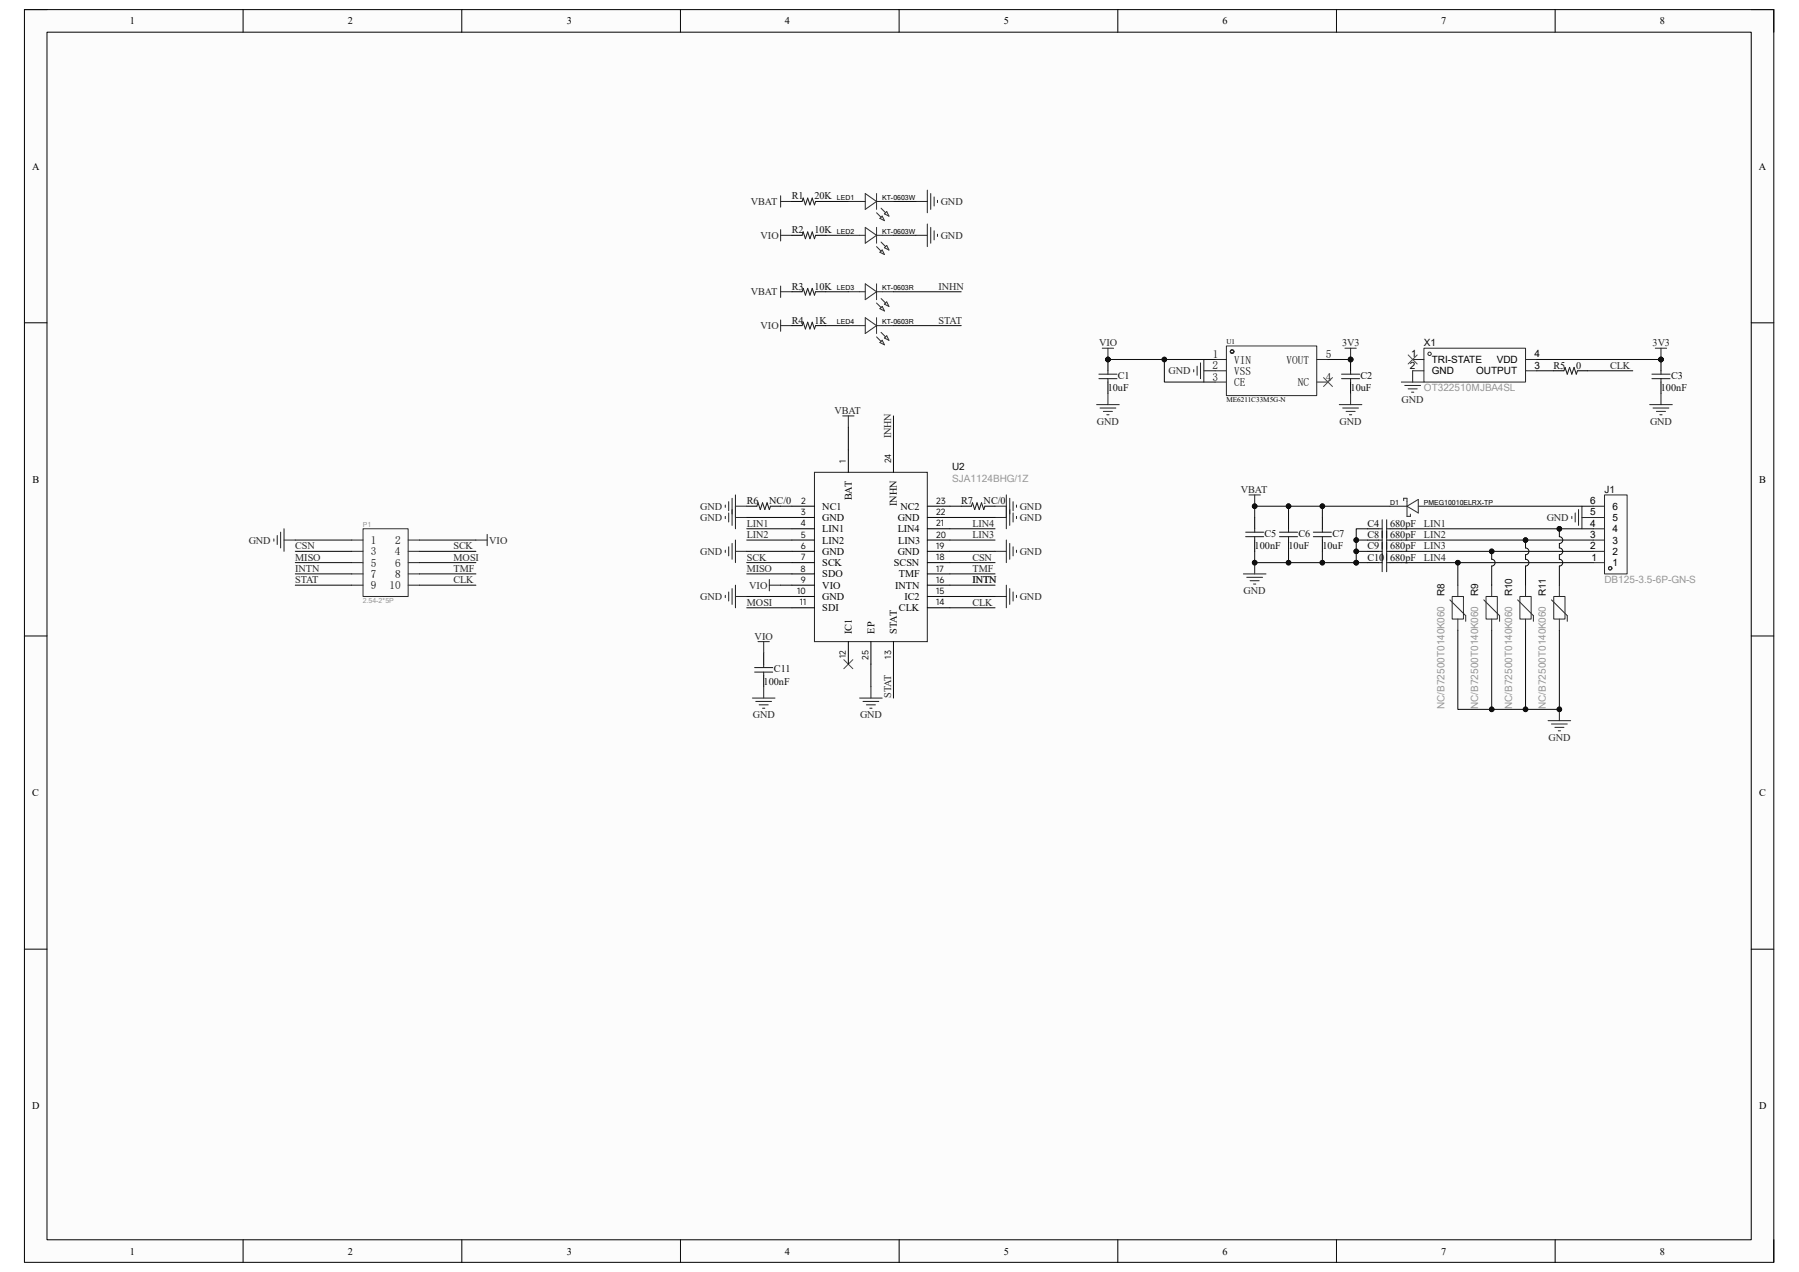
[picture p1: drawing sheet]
<svg xmlns="http://www.w3.org/2000/svg" width="297mm" height="210mm" viewBox="0 0 297 210" stroke-linecap="round" stroke-linejoin="round" font-family="sans-serif">
<path d="M4 1.6h288.8v206.8h-288.8z" fill-rule="evenodd" fill="#fcfcfc"/>
<path d="M4 1.6h288.8v206.8h-288.8z" fill="none" stroke="#000" stroke-width=".17"/>
<path d="M7.8 5.3h281.3v199.4h-281.3z" fill-rule="evenodd" fill="#fcfcfc"/>
<g fill="none" stroke="#000" stroke-width=".17">
<path d="M4 1.6h3.8M7.8 5.3h281.3v199.4h-281.3zM40.1 1.6v3.7M76.2 1.6v3.7M112.3 1.6v3.7M148.4 1.6v3.7M184.5 1.6v3.7M220.6 1.6v3.7M256.7 1.6v3.7M289.1 1.6h3.7v3.7M130.7 33.3h1.7M130.7 38.9h1.7"/>
<path d="M134.6 33.3h1.7M134.6 38.9h1.7M4 53.3h3.8M130.7 48.2h1.7M130.7 53.8h1.7M134.6 48.2h1.7M134.6 53.8h1.7M289.1 53.3h3.7M140.1 74.3v3.7M147.5 74.3v3.7M123.3 83.6h1.7M127.2 83.6h1.7"/>
<path d="M130.7 83.6h3.8M130.7 85.4h3.8M130.7 87.3h3.8M130.7 89.2h3.8M130.7 91h3.8M130.7 92.9h3.8M130.7 94.7h3.8M130.7 96.6h3.8M130.7 98.5h3.8M153.1 83.6h3.7M153.1 85.4h3.7M153.1 87.3h3.7"/>
<path d="M153.1 89.2h3.7M153.1 91h3.7M153.1 92.9h3.7M153.1 94.7h3.7M153.1 96.6h3.7M153.1 98.5h3.7M158.7 83.6h1.7M162.6 83.6h1.7M225.8 87.3h1.8M225.8 89.2h1.8M225.8 91h1.8M225.8 92.9h1.8"/>
<path d="M229.5 87.3h1.9M229.5 89.2h1.9M229.5 91h1.9M229.5 92.9h1.9M4 105h3.8M130.7 100.3h3.8M140.1 105.9v3.8M143.8 105.9v3.8M147.5 105.9v3.8M153.1 100.3h3.7M289.1 105h3.7M4 156.7h3.8"/>
<path d="M289.1 156.7h3.7M40.1 204.7v3.7M76.2 204.7v3.7M112.3 204.7v3.7M148.4 204.7v3.7M184.5 204.7v3.7M220.6 204.7v3.7M256.7 204.7v3.7M292.8 204.7v3.7"/>
</g>
<g fill="none" stroke="#1c1c1c" stroke-width=".17">
<path d="M132.4 33.3l.2-.6 .4 1.1 .3-1.1 .4 1.1 .4-1.1 .4 1.1 .1-.5M132.4 38.9l.2-.6 .4 1.1 .3-1.1 .4 1.1 .4-1.1 .4 1.1 .1-.5M132.4 48.2l.2-.6 .4 1.1 .3-1.1 .4 1.1 .4-1.1 .4 1.1 .1-.5M132.4 53.8l.2-.6 .4 1.1 .3-1.1 .4 1.1 .4-1.1 .4 1.1 .1-.5M125 83.6l.1-.6 .4 1.1 .4-1.1 .4 1.1 .3-1.1 .4 1.1 .2-.5M160.4 83.6l.1-.6 .4 1.1 .4-1.1 .4 1.1 .3-1.1 .4 1.1 .2-.5M227.6 87.3h.6M227.6 89.2h.6M227.6 91h.6M227.6 92.9h.6M228.2 85.8v8.6M228.9 85.8v8.6"/>
<path d="M228.9 87.3h.6M228.9 89.2h.6M228.9 91h.6M228.9 92.9h.6"/>
</g>
<g fill="none" stroke="#262626" stroke-width=".17">
<path d="M128.9 32.3v1.9M128.9 37.9v1.9M128.9 33.3h1.8M128.9 38.9h1.8M151.2 33.3h1.9M151.2 38.9h1.9M153.1 31.4v3.7M153.1 37v3.7M153.7 32v2.6M153.7 37.5v2.7M154.2 32.5v1.5M154.2 38.1v1.5"/>
<path d="M154.8 33.1v.3M154.8 38.7v.3M128.9 47.2v1.9M128.9 52.8v1.9M128.9 48.2h1.8M128.9 53.8h1.8M134.5 78h18.6v27.9h-18.6zM139.1 68.7h1.9M140.1 68.7v1.8M45.2 89v.3M45.8 88.4v1.5M46.3 87.9v2.6"/>
<path d="M46.9 87.3v3.7M46.9 89.2h1.9M78.6 89.2h1.8M80.4 88.2v1.9M119.7 83.4v.4M119.7 85.2v.4M119.7 90.8v.4M119.7 98.3v.4M120.3 82.8v1.5M120.3 84.7v1.5M120.3 90.3v1.5M120.3 97.7v1.5"/>
<path d="M120.9 82.3v4.4M120.9 89.7v2.6M120.9 97.2v2.6M121.4 81.7v5.6M121.4 89.2v3.7M121.4 96.6v3.7M121.4 83.6h1.9M121.4 85.4h1.9M121.4 91h1.9M121.4 98.5h1.9M127 95.7v1.8M127 96.6h1.9"/>
<path d="M164.3 83.6h1.8M164.3 85.4h1.8M164.3 91h1.8M164.3 98.5h1.8M166.1 81.7v5.6M166.1 89.2v3.7M166.1 96.6v3.7M166.7 82.3v4.4M166.7 89.7v2.6M166.7 97.2v2.6M167.3 82.8v1.5M167.3 84.7v1.5"/>
<path d="M167.3 90.3v1.5M167.3 97.7v1.5M167.8 83.4v.4M167.8 85.2v.4M167.8 90.8v.4M167.8 98.3v.4M205.3 94.8h3.7M205.8 95.3h2.6M206.4 95.9h1.5M206.9 96.4h.4M207.1 92.9v1.9M259.5 85.2v.4"/>
<path d="M260.1 84.7v1.5M260.6 84.1v2.6M261.2 85.4h1.8M261.2 83.6v3.7M141.9 115.2h3.7M142.5 115.8h2.6M143 116.4h1.5M143.6 116.9h.4M143.8 113.4v1.8"/>
</g>
<path d="M139.3 108.9l1.5 1.5M140.8 108.9l-1.5 1.5" fill="none" stroke="#4c4c4c" stroke-width=".17"/>
<g fill="none" stroke="#303030" stroke-width=".17">
<path d="M141.9 33.3h.9M141.9 38.9h.9M142.8 32l1.9 1.3-1.9 1.3zM142.8 37.5l1.9 1.4-1.9 1.3zM144.7 32v2.6M144.7 37.5v2.7M144.7 35.1l.8 .8M144.7 33.3h.9M144.7 38.9h.9M145.3 36.1l.3-.4 .4 .7zM145.5 34.4l.7 .7M145.5 40l.7 .7"/>
<path d="M146.4 34.9l.4 .8-.8-.4zM141.9 48.2h.9M141.9 53.8h.9M142.8 46.9l1.9 1.3-1.9 1.3zM142.8 52.5l1.9 1.3-1.9 1.3zM144.7 50l.8 .8M144.7 48.2h.9M144.7 46.9v2.6M144.7 52.5v2.6M144.7 55.6l.8 .8M144.7 53.8h.9M144.7 40.7l.8 .8"/>
<path d="M145.3 51l.3-.4 .4 .7zM145.3 56.6l.3-.4 .4 .7zM145.3 41.6l.3-.3 .4 .7zM145.5 49.3l.7 .7M145.5 54.9l.7 .7M146 50.2l.4-.4 .4 .8zM146 55.8l.4-.4 .4 .8zM146 40.9l.4-.4 .4 .8zM59.9 87.3h7.5v11.2h-7.5zM231.7 82.6v-.3h.6v2.9h.5v-.3M232.3 83.6l1.8-1.1v2.2zM264.9 81.7h3.7v13.1h-3.7z"/>
<circle cx="265.8" cy="93.8" r=".28"/>
</g>
<g fill="none" stroke="#292929" stroke-width=".17">
<path d="M140.1 33.3h1.8M140.1 38.9h1.8M145.6 33.3h1.9M145.6 38.9h1.9M140.1 48.2h1.8M140.1 53.8h1.8M145.6 48.2h1.9M145.6 53.8h1.9M58.1 89.2h1.8M58.1 91h1.8M58.1 92.9h1.8M58.1 94.7h1.8"/>
<path d="M58.1 96.6h1.8M67.4 89.2h1.8M67.4 91h1.8M67.4 92.9h1.8M67.4 94.7h1.8M67.4 96.6h1.8M229.5 83.6h2.8M234.1 83.6h2.9M263 89.2h1.9M263 91h1.9M263 83.6h1.9M263 92.9h1.9"/>
<path d="M263 87.3h1.9M263 85.4h1.9"/>
</g>
<circle cx="207.1" cy="92.9" r=".37" fill="#0e0e0e"/>
<circle cx="207.1" cy="92.9" r=".37" fill="none" stroke="#0e0e0e" stroke-width=".17"/>
<path d="M218.3 85.4v1.9M218.3 89.2v1.8" fill="none" stroke="#000" stroke-width=".17"/>
<path d="M216.8 88.6h3M216.8 87.9h3M218.3 87.3v.6M218.3 88.6v.6" fill="none" stroke="#1c1c1c" stroke-width=".17"/>
<path d="M206.2 81.7h1.9M207.1 81.7v1.9" fill="none" stroke="#262626" stroke-width=".17"/>
<circle cx="207.1" cy="83.6" r=".38" fill="#0e0e0e"/>
<circle cx="207.1" cy="83.6" r=".38" fill="none" stroke="#0e0e0e" stroke-width=".17"/>
<path d="M207.1 85.4v1.9M207.1 89.2v1.8M212.7 85.4v1.9M212.7 89.2v1.8M126.1 107.8v1.9M126.1 111.5v1.9" fill="none" stroke="#000" stroke-width=".17"/>
<path d="M205.6 88.6h3M205.6 87.9h3M207.1 87.3v.6M207.1 88.6v.6M211.2 88.6h3M211.2 87.9h3M212.7 87.3v.6M212.7 88.6v.6M124.6 110.2h3M124.6 111h3M126.1 109.7v.5M126.1 111v.5" fill="none" stroke="#1c1c1c" stroke-width=".17"/>
<path d="M124.2 115.2h3.7M124.8 115.8h2.6M125.1 105.9h1.9M125.3 116.4h1.5M125.9 116.9h.4M126.1 105.9v1.9M126.1 113.4v1.8M255.6 119h3.7M256.1 119.5h2.6M257.4 117.1v1.9M256.7 120.1h1.5M257.3 120.6h.3" fill="none" stroke="#262626" stroke-width=".17"/>
<g fill="none" stroke="#303030" stroke-width=".17">
<path d="M239.4 99l2.6 2.6v1M239.7 98.5h1.9v3.7h-1.9zM240.7 96.6v1.9M245 99l2.6 2.6v1M245.3 98.5h1.9v3.7h-1.9zM246.3 96.6v1.9M250.5 99l2.7 2.6v1M250.9 98.5h1.9v3.7h-1.9zM251.9 96.6v1.9M256.1 99l2.6 2.6v1M256.5 98.5h1.9v3.7h-1.9zM257.4 96.6v1.9"/>
<path d="M240.7 102.2v1.9M246.3 102.2v1.9M251.9 102.2v1.9M257.4 102.2v1.9"/>
</g>
<circle cx="257.4" cy="117.1" r=".37" fill="#0e0e0e"/>
<circle cx="257.4" cy="117.1" r=".37" fill="none" stroke="#0e0e0e" stroke-width=".17"/>
<g fill="none" stroke="#303030" stroke-width=".17">
<path d="M202.5 57.1h14.9v8.2h-14.9zM235.1 57.5h16.8v5.6h-16.8z"/>
<circle cx="203.4" cy="58" r=".28"/>
<circle cx="236" cy="58.4" r=".28"/>
</g>
<path d="M200.6 59.4h1.9M217.4 59.4h1.8M233.2 59.4h1.9M251.9 59.4h1.8M200.6 61.2h1.9M200.6 63.1h1.9M217.4 63.1h1.8M233.2 61.2h1.9M251.9 61.2h1.8" fill="none" stroke="#292929" stroke-width=".17"/>
<circle cx="182.9" cy="59.4" r=".37" fill="#0e0e0e"/>
<circle cx="182.9" cy="59.4" r=".37" fill="none" stroke="#0e0e0e" stroke-width=".17"/>
<path d="M182.9 59.4v1.8M182.9 63.1v1.8" fill="none" stroke="#000" stroke-width=".17"/>
<circle cx="182.9" cy="59.4" r=".37" fill="#0e0e0e"/>
<circle cx="182.9" cy="59.4" r=".37" fill="none" stroke="#0e0e0e" stroke-width=".17"/>
<path d="M181.4 61.8h3M181.4 62.5h3M182.9 61.2v.6M182.9 62.5v.6" fill="none" stroke="#1c1c1c" stroke-width=".17"/>
<path d="M182 57.5h1.8M182.9 57.5v1.9" fill="none" stroke="#262626" stroke-width=".17"/>
<circle cx="182.9" cy="59.4" r=".37" fill="#0e0e0e"/>
<circle cx="182.9" cy="59.4" r=".37" fill="none" stroke="#0e0e0e" stroke-width=".17"/>
<path d="M198.2 59.9v2.6M198.7 59.4v3.7M181 66.8h3.8M181.6 67.4h2.6M182.2 67.9h1.5M182.7 68.5h.4M182.9 64.9v1.9M197.1 61v.4M197.6 60.5v1.5M198.7 61.2h1.9" fill="none" stroke="#262626" stroke-width=".17"/>
<path d="M218.5 62.3l1.5 1.5M220 62.3l-1.5 1.5" fill="none" stroke="#4c4c4c" stroke-width=".17"/>
<circle cx="223" cy="59.4" r=".37" fill="#0e0e0e"/>
<circle cx="223" cy="59.4" r=".37" fill="none" stroke="#0e0e0e" stroke-width=".17"/>
<path d="M223 59.4v1.8M223 63.1v1.8" fill="none" stroke="#000" stroke-width=".17"/>
<circle cx="223" cy="59.4" r=".37" fill="#0e0e0e"/>
<circle cx="223" cy="59.4" r=".37" fill="none" stroke="#0e0e0e" stroke-width=".17"/>
<path d="M221.5 61.8h3M221.5 62.5h3M223 61.2v.6M223 62.5v.6" fill="none" stroke="#1c1c1c" stroke-width=".17"/>
<path d="M222 57.5h1.9M223 57.5v1.9" fill="none" stroke="#262626" stroke-width=".17"/>
<circle cx="223" cy="59.4" r=".37" fill="#0e0e0e"/>
<circle cx="223" cy="59.4" r=".37" fill="none" stroke="#0e0e0e" stroke-width=".17"/>
<path d="M221.1 66.8h3.7M221.7 67.4h2.6M222.2 67.9h1.5M222.8 68.5h.4M223 64.9v1.9" fill="none" stroke="#262626" stroke-width=".17"/>
<circle cx="274.2" cy="59.4" r=".37" fill="#0e0e0e"/>
<circle cx="274.2" cy="59.4" r=".37" fill="none" stroke="#0e0e0e" stroke-width=".17"/>
<path d="M274.2 59.4v1.8M274.2 63.1v1.8" fill="none" stroke="#000" stroke-width=".17"/>
<circle cx="274.2" cy="59.4" r=".37" fill="#0e0e0e"/>
<circle cx="274.2" cy="59.4" r=".37" fill="none" stroke="#0e0e0e" stroke-width=".17"/>
<path d="M272.7 61.8h3M272.7 62.5h3M274.2 61.2v.6M274.2 62.5v.6" fill="none" stroke="#1c1c1c" stroke-width=".17"/>
<path d="M273.3 57.5h1.8M274.2 57.5v1.9" fill="none" stroke="#262626" stroke-width=".17"/>
<circle cx="274.2" cy="59.4" r=".37" fill="#0e0e0e"/>
<g fill="none" stroke="#0e0e0e" stroke-width=".17">
<path d="M136.3 33.3h3.8M136.3 38.9h3.8M147.5 33.3h3.7M147.5 38.9h3.7M136.3 48.2h3.8M136.3 53.8h3.8M147.5 48.2h11.2M147.5 53.8h11.2M140.1 70.5v3.8M147.5 68.7v5.6M48.8 91h9.3M48.8 89.2h9.3"/>
<path d="M48.8 92.9h9.3M48.8 94.7h9.3M48.8 96.6h9.3M69.2 91h9.4M69.2 89.2h9.4M69.2 92.9h9.4M69.2 94.7h9.4M69.2 96.6h9.4M123.3 91h7.4M123.3 85.4h7.4M123.3 98.5h7.4M123.3 87.3h7.4"/>
<path d="M123.3 89.2h7.4M123.3 92.9h7.4M123.3 94.7h7.4M128.9 83.6h1.8M128.9 96.6h1.8M156.8 83.6h1.9M156.8 91h7.5M156.8 85.4h7.5M156.8 98.5h7.5M156.8 87.3h7.5M156.8 89.2h7.5M156.8 92.9h7.5"/>
<path d="M156.8 94.7h7.5M156.8 96.6h7.5M231.4 92.9h31.6M237 83.6h26M123.3 100.3h7.4M143.8 109.7v3.7M147.5 109.7v5.5M156.8 100.3h7.5"/>
<circle cx="274.2" cy="59.4" r=".37"/>
</g>
<path d="M231.4 63.1h3.7M231.9 63.6h2.6M232.5 64.2h1.5M233 64.7h.4M233.2 61.2v1.9M272.4 66.8h3.7M272.9 67.4h2.6M273.5 67.9h1.5M274 68.5h.4M274.2 64.9v1.9" fill="none" stroke="#262626" stroke-width=".17"/>
<path d="M256.5 61.2h1.7M260.4 61.2h1.7" fill="none" stroke="#000" stroke-width=".17"/>
<path d="M258.2 61.2l.2-.5 .3 1.1 .4-1.1 .4 1.1 .4-1.1 .3 1.1 .2-.6" fill="none" stroke="#1c1c1c" stroke-width=".17"/>
<path d="M232.5 58.6l1.5 1.5M234 58.6l-1.5 1.5" fill="none" stroke="#4c4c4c" stroke-width=".17"/>
<circle cx="240.7" cy="92.9" r=".37" fill="#0e0e0e"/>
<g fill="none" stroke="#0e0e0e" stroke-width=".17">
<path d="M231.4 91h31.6"/>
<circle cx="240.7" cy="92.9" r=".37"/>
</g>
<circle cx="246.3" cy="91" r=".37" fill="#0e0e0e"/>
<g fill="none" stroke="#0e0e0e" stroke-width=".17">
<path d="M231.4 89.2h31.6"/>
<circle cx="246.3" cy="91" r=".37"/>
</g>
<circle cx="251.9" cy="89.2" r=".37" fill="#0e0e0e"/>
<g fill="none" stroke="#0e0e0e" stroke-width=".17">
<path d="M231.4 87.3h31.6"/>
<circle cx="251.9" cy="89.2" r=".37"/>
</g>
<circle cx="257.4" cy="87.3" r=".37" fill="#0e0e0e"/>
<g fill="none" stroke="#0e0e0e" stroke-width=".17">
<path d="M229.5 83.6h-22.4v1.8"/>
<circle cx="257.4" cy="87.3" r=".37"/>
</g>
<circle cx="207.1" cy="83.6" r=".38" fill="#0e0e0e"/>
<circle cx="207.1" cy="83.6" r=".38" fill="none" stroke="#0e0e0e" stroke-width=".17"/>
<circle cx="212.7" cy="83.6" r=".37" fill="#0e0e0e"/>
<circle cx="212.7" cy="83.6" r=".37" fill="none" stroke="#0e0e0e" stroke-width=".17"/>
<circle cx="218.3" cy="83.6" r=".37" fill="#0e0e0e"/>
<g fill="none" stroke="#0e0e0e" stroke-width=".17">
<path d="M212.7 83.6v1.8"/>
<circle cx="218.3" cy="83.6" r=".37"/>
</g>
<circle cx="212.7" cy="83.6" r=".37" fill="#0e0e0e"/>
<g fill="none" stroke="#0e0e0e" stroke-width=".17">
<path d="M218.3 83.6v1.8"/>
<circle cx="212.7" cy="83.6" r=".37"/>
</g>
<circle cx="218.3" cy="83.6" r=".37" fill="#0e0e0e"/>
<g fill="none" stroke="#0e0e0e" stroke-width=".17">
<path d="M212.7 91v1.9"/>
<circle cx="218.3" cy="83.6" r=".37"/>
</g>
<circle cx="212.7" cy="92.9" r=".37" fill="#0e0e0e"/>
<g fill="none" stroke="#0e0e0e" stroke-width=".17">
<path d="M218.3 91v1.9"/>
<circle cx="212.7" cy="92.9" r=".37"/>
</g>
<circle cx="218.3" cy="92.9" r=".37" fill="#0e0e0e"/>
<g fill="none" stroke="#0e0e0e" stroke-width=".17">
<path d="M207.1 91v1.9h16.8"/>
<circle cx="218.3" cy="92.9" r=".37"/>
</g>
<circle cx="207.1" cy="92.9" r=".37" fill="#0e0e0e"/>
<circle cx="207.1" cy="92.9" r=".37" fill="none" stroke="#0e0e0e" stroke-width=".17"/>
<circle cx="212.7" cy="92.9" r=".37" fill="#0e0e0e"/>
<circle cx="212.7" cy="92.9" r=".37" fill="none" stroke="#0e0e0e" stroke-width=".17"/>
<circle cx="218.3" cy="92.9" r=".37" fill="#0e0e0e"/>
<circle cx="218.3" cy="92.9" r=".37" fill="none" stroke="#0e0e0e" stroke-width=".17"/>
<circle cx="223.9" cy="92.9" r=".37" fill="#0e0e0e"/>
<g fill="none" stroke="#0e0e0e" stroke-width=".17">
<path d="M223.9 89.2h1.9"/>
<circle cx="223.9" cy="92.9" r=".37"/>
</g>
<circle cx="223.9" cy="89.2" r=".37" fill="#0e0e0e"/>
<g fill="none" stroke="#0e0e0e" stroke-width=".17">
<path d="M223.9 91h1.9"/>
<circle cx="223.9" cy="89.2" r=".37"/>
</g>
<circle cx="223.9" cy="91" r=".37" fill="#0e0e0e"/>
<g fill="none" stroke="#0e0e0e" stroke-width=".17">
<path d="M223.9 92.9h1.9"/>
<circle cx="223.9" cy="91" r=".37"/>
</g>
<circle cx="223.9" cy="92.9" r=".37" fill="#0e0e0e"/>
<g fill="none" stroke="#0e0e0e" stroke-width=".17">
<path d="M225.8 87.3h-1.9v5.6"/>
<circle cx="223.9" cy="92.9" r=".37"/>
</g>
<circle cx="223.9" cy="92.9" r=".37" fill="#0e0e0e"/>
<circle cx="223.9" cy="92.9" r=".37" fill="none" stroke="#0e0e0e" stroke-width=".17"/>
<circle cx="223.9" cy="91" r=".37" fill="#0e0e0e"/>
<circle cx="223.9" cy="91" r=".37" fill="none" stroke="#0e0e0e" stroke-width=".17"/>
<circle cx="223.9" cy="89.2" r=".37" fill="#0e0e0e"/>
<g fill="none" stroke="#0e0e0e" stroke-width=".17">
<path d="M240.7 92.9v3.7"/>
<circle cx="223.9" cy="89.2" r=".37"/>
</g>
<circle cx="240.7" cy="92.9" r=".37" fill="#0e0e0e"/>
<g fill="none" stroke="#0e0e0e" stroke-width=".17">
<path d="M246.3 91v1.3a.56 .56 0 0 1 .5 .6 .56 .56 0 0 1-.5 .6v3.1"/>
<circle cx="240.7" cy="92.9" r=".37"/>
</g>
<circle cx="246.3" cy="91" r=".37" fill="#0e0e0e"/>
<g fill="none" stroke="#0e0e0e" stroke-width=".17">
<path d="M251.9 89.2v1.3a.56 .56 0 0 1 .5 .5 .56 .56 0 0 1-.5 .6v.7a.56 .56 0 0 1 .5 .6 .56 .56 0 0 1-.5 .6v3.1"/>
<circle cx="246.3" cy="91" r=".37"/>
</g>
<circle cx="251.9" cy="89.2" r=".37" fill="#0e0e0e"/>
<g fill="none" stroke="#0e0e0e" stroke-width=".17">
<path d="M257.4 87.3v1.3a.56 .56 0 0 1 .6 .6 .56 .56 0 0 1-.6 .5v.8a.56 .56 0 0 1 .6 .5 .56 .56 0 0 1-.6 .6v.7a.56 .56 0 0 1 .6 .6 .56 .56 0 0 1-.6 .6v3.1"/>
<circle cx="251.9" cy="89.2" r=".37"/>
</g>
<circle cx="257.4" cy="87.3" r=".37" fill="#0e0e0e"/>
<g fill="none" stroke="#0e0e0e" stroke-width=".17">
<path d="M246.3 104.1v13"/>
<circle cx="257.4" cy="87.3" r=".37"/>
</g>
<circle cx="246.3" cy="117.1" r=".37" fill="#0e0e0e"/>
<g fill="none" stroke="#0e0e0e" stroke-width=".17">
<path d="M251.9 104.1v13"/>
<circle cx="246.3" cy="117.1" r=".37"/>
</g>
<circle cx="251.9" cy="117.1" r=".37" fill="#0e0e0e"/>
<g fill="none" stroke="#0e0e0e" stroke-width=".17">
<path d="M240.7 104.1v13h16.7v-13"/>
<circle cx="251.9" cy="117.1" r=".37"/>
</g>
<circle cx="246.3" cy="117.1" r=".37" fill="#0e0e0e"/>
<circle cx="246.3" cy="117.1" r=".37" fill="none" stroke="#0e0e0e" stroke-width=".17"/>
<circle cx="251.9" cy="117.1" r=".37" fill="#0e0e0e"/>
<circle cx="251.9" cy="117.1" r=".37" fill="none" stroke="#0e0e0e" stroke-width=".17"/>
<circle cx="257.4" cy="117.1" r=".37" fill="#0e0e0e"/>
<g fill="none" stroke="#0e0e0e" stroke-width=".17">
<path d="M182.9 59.4h17.7"/>
<circle cx="257.4" cy="117.1" r=".37"/>
</g>
<circle cx="182.9" cy="59.4" r=".37" fill="#0e0e0e"/>
<circle cx="182.9" cy="59.4" r=".37" fill="none" stroke="#0e0e0e" stroke-width=".17"/>
<circle cx="192.2" cy="59.4" r=".37" fill="#0e0e0e"/>
<g fill="none" stroke="#0e0e0e" stroke-width=".17">
<path d="M192.2 59.4v3.7h8.4"/>
<circle cx="192.2" cy="59.4" r=".37"/>
</g>
<circle cx="192.2" cy="59.4" r=".37" fill="#0e0e0e"/>
<g fill="none" stroke="#0e0e0e" stroke-width=".17">
<path d="M219.2 59.4h3.8"/>
<circle cx="192.2" cy="59.4" r=".37"/>
</g>
<circle cx="223" cy="59.4" r=".37" fill="#0e0e0e"/>
<g fill="none" stroke="#0e0e0e" stroke-width=".17">
<path d="M253.7 59.4h20.5"/>
<circle cx="223" cy="59.4" r=".37"/>
</g>
<circle cx="274.2" cy="59.4" r=".37" fill="#0e0e0e"/>
<g fill="none" stroke="#0e0e0e" stroke-width=".17">
<path d="M253.7 61.2h2.8M262.1 61.2h7.5"/>
<circle cx="274.2" cy="59.4" r=".37"/>
</g>
<g font-size="1.9">
<text x="200.2" y="59.1">1</text>
<text x="218.9" y="59.1">5</text>
<text x="200.1" y="61">2</text>
<text x="200.1" y="62.8">3</text>
<text x="203.7" y="60">VIN</text>
<text x="203.7" y="61.9">VSS</text>
<text x="203.7" y="63.8">CE</text>
<text x="212.4" y="60">VOUT</text>
<text x="214.2" y="63.8">NC</text>
<text x="218.9" y="62.8">4</text>
<text x="61.2" y="89.8">1</text>
<text x="65.2" y="89.8">2</text>
<text x="61.2" y="91.7">3</text>
<text x="61.2" y="93.6">5</text>
<text x="61.2" y="95.4">7</text>
<text x="65.2" y="91.7">4</text>
<text x="65.2" y="93.6">6</text>
<text x="65.2" y="95.4">8</text>
<text x="61.2" y="97.3">9</text>
<text x="64.3" y="97.3">10</text>
</g>
<g font-size="1.7">
<text x="21.4" y="4">1</text>
<text x="57.4" y="4">2</text>
<text x="93.6" y="4">3</text>
<text x="129.6" y="4">4</text>
<text x="165.7" y="4">5</text>
<text x="201.8" y="4">6</text>
<text x="237.9" y="4">7</text>
<text x="274" y="4">8</text>
<text x="5.3" y="28">A</text>
<text x="290.4" y="28">A</text>
<text x="233" y="59">1</text>
<text x="236.4" y="59.9">TRI-STATE</text>
<text x="247.1" y="59.9">VDD</text>
<text x="253.3" y="59">4</text>
<text x="232.7" y="60.9">2</text>
<text x="236.4" y="61.8">GND</text>
<text x="243.7" y="61.8">OUTPUT</text>
<text x="253.3" y="60.9">3</text>
<text x="5.4" y="79.7">B</text>
<text x="140.6" y="82.6" transform="rotate(-90 140.6 82.6)">BAT</text>
<text x="148.1" y="83.5" transform="rotate(-90 148.1 83.5)">INHN</text>
<text x="262.5" y="83.2">6</text>
<text x="290.4" y="79.7">B</text>
<text x="135.8" y="84.2">NC1</text>
<text x="135.8" y="86">GND</text>
<text x="135.8" y="87.9">LIN1</text>
<text x="135.8" y="89.7">LIN2</text>
<text x="148.2" y="87.9">LIN4</text>
<text x="148.2" y="86">GND</text>
<text x="148.3" y="89.7">LIN3</text>
<text x="148.7" y="84.2">NC2</text>
<text x="262.5" y="85.1">5</text>
<text x="262.5" y="88.8">3</text>
<text x="262.5" y="87">4</text>
<text x="266.2" y="89.7">3</text>
<text x="266.2" y="87.9">4</text>
<text x="266.2" y="86">5</text>
<text x="266.2" y="84.2">6</text>
<text x="135.8" y="91.6">GND</text>
<text x="135.8" y="93.5">SCK</text>
<text x="135.8" y="95.3">SDO</text>
<text x="147.6" y="93.5">SCSN</text>
<text x="148.2" y="91.6">GND</text>
<text x="148.4" y="95.3">TMF</text>
<text x="262.5" y="90.7">2</text>
<text x="262.8" y="92.5">1</text>
<text x="266.2" y="93.5">1</text>
<text x="266.2" y="91.6">2</text>
<text x="135.8" y="97.2">VIO</text>
<text x="135.8" y="99.1">GND</text>
<text x="135.8" y="100.9">SDI</text>
<text x="147.8" y="97.2">INTN</text>
<text x="148.4" y="100.9">CLK</text>
<text x="149.3" y="99.1">IC2</text>
<text x="140.6" y="104.6" transform="rotate(-90 140.6 104.6)">IC1</text>
<text x="144.4" y="104.6" transform="rotate(-90 144.4 104.6)">EP</text>
<text x="148.1" y="104.6" transform="rotate(-90 148.1 104.6)">STAT</text>
<text x="5.3" y="131.4">C</text>
<text x="290.4" y="131.4">C</text>
<text x="5.3" y="183.1">D</text>
<text x="290.4" y="183.1">D</text>
<text x="21.4" y="207.1">1</text>
<text x="57.4" y="207.1">2</text>
<text x="93.6" y="207.1">3</text>
<text x="129.6" y="207.1">4</text>
<text x="165.7" y="207.1">5</text>
<text x="201.8" y="207.1">6</text>
<text x="237.9" y="207.1">7</text>
<text x="274" y="207.1">8</text>
</g>
<g font-size="1.7" fill="#262626">
<text x="124" y="33.8">VBAT</text>
<text x="155.3" y="33.8">GND</text>
<text x="125.6" y="39.5">VIO</text>
<text x="155.3" y="39.5">GND</text>
<text x="154.9" y="47.8">INHN</text>
<text x="124" y="48.8">VBAT</text>
<text x="154.9" y="53.4">STAT</text>
<text x="125.6" y="54.4">VIO</text>
<text x="181.4" y="57.1">VIO</text>
<text x="221.6" y="57.1">3V3</text>
<text x="272.8" y="57.1">3V3</text>
<text x="192.9" y="61.8">GND</text>
<text x="265.8" y="60.9">CLK</text>
<text x="137.7" y="68.3">VBAT</text>
<text x="181.1" y="70.2">GND</text>
<text x="221.1" y="70.2">GND</text>
<text x="231.4" y="66.5">GND</text>
<text x="272.4" y="70.2">GND</text>
<text x="147.2" y="72.4" transform="rotate(-90 147.2 72.4)">INHN</text>
<text x="204.8" y="81.4">VBAT</text>
<text x="41.1" y="89.7">GND</text>
<text x="80.8" y="89.7">VIO</text>
<text x="115.6" y="84.2">GND</text>
<text x="115.6" y="86">GND</text>
<text x="123.3" y="87">LIN1</text>
<text x="123.3" y="88.8">LIN2</text>
<text x="160.5" y="88.8">LIN3</text>
<text x="160.5" y="87">LIN4</text>
<text x="168.4" y="84.2">GND</text>
<text x="168.4" y="86">GND</text>
<text x="235.1" y="87">LIN1</text>
<text x="235.1" y="88.8">LIN2</text>
<text x="255.3" y="86">GND</text>
<text x="48.7" y="90.7">CSN</text>
<text x="48.7" y="92.5">MISO</text>
<text x="48.7" y="94.4">INTN</text>
<text x="74.8" y="92.5">MOSI</text>
<text x="74.8" y="90.7">SCK</text>
<text x="74.8" y="94.4">TMF</text>
<text x="115.6" y="91.6">GND</text>
<text x="123.3" y="92.5">SCK</text>
<text x="123.3" y="94.4">MISO</text>
<text x="160.5" y="92.5">CSN</text>
<text x="160.5" y="94.4">TMF</text>
<text x="168.4" y="91.6">GND</text>
<text x="235.1" y="90.7">LIN3</text>
<text x="235.1" y="92.5">LIN4</text>
<text x="48.7" y="96.3">STAT</text>
<text x="74.8" y="96.3">CLK</text>
<text x="115.6" y="99.1">GND</text>
<text x="123.3" y="100">MOSI</text>
<text x="123.7" y="97.2">VIO</text>
<text x="160.5" y="100">CLK</text>
<text x="160.5" y="96.3">INTN</text>
<text x="168.4" y="99.1">GND</text>
<text x="205.3" y="98.1">GND</text>
<text x="124.6" y="105.6">VIO</text>
<text x="124.3" y="118.6">GND</text>
<text x="142" y="118.6">GND</text>
<text x="147.2" y="115.2" transform="rotate(-90 147.2 115.2)">STAT</text>
<text x="255.6" y="122.3">GND</text>
</g>
<g font-size="1.7" fill="#0e0e0e">
<text x="130.7" y="32.9">R1</text>
<text x="134.4" y="32.9">20K</text>
<text x="130.7" y="38.5">R2</text>
<text x="134.4" y="38.5">10K</text>
<text x="130.7" y="47.8">R3</text>
<text x="134.4" y="47.8">10K</text>
<text x="130.7" y="53.4">R4</text>
<text x="134.4" y="53.4">1K</text>
<text x="235.1" y="57.2">X1</text>
<text x="182.9" y="64.6">10uF</text>
<text x="184.6" y="62.5">C1</text>
<text x="223" y="64.6">10uF</text>
<text x="224.6" y="62.5">C2</text>
<text x="256.5" y="60.9">R5</text>
<text x="260.2" y="60.9">0</text>
<text x="274.2" y="64.6">100nF</text>
<text x="275.9" y="62.5">C3</text>
<text x="157.2" y="77.6">U2</text>
<text x="123.3" y="83.2">R6</text>
<text x="127" y="83.2">NC/0</text>
<text x="158.7" y="83.2">R7</text>
<text x="162.4" y="83.2">NC/0</text>
<text x="264.9" y="81.4">J1</text>
<text x="208.8" y="88.6">C5</text>
<text x="214.4" y="88.6">C6</text>
<text x="220" y="88.6">C7</text>
<text x="225.8" y="87">C4</text>
<text x="225.8" y="88.8">C8</text>
<text x="229.5" y="87">680pF</text>
<text x="229.5" y="88.8">680pF</text>
<text x="207.1" y="90.7">100nF</text>
<text x="212.7" y="90.7">10uF</text>
<text x="218.3" y="90.7">10uF</text>
<text x="225.8" y="90.7">C9</text>
<text x="225.8" y="92.5">C10</text>
<text x="229.5" y="90.7">680pF</text>
<text x="229.5" y="92.5">680pF</text>
<text x="238.5" y="98.5" transform="rotate(-90 238.5 98.5)">R8</text>
<text x="244.1" y="98.5" transform="rotate(-90 244.1 98.5)">R9</text>
<text x="249.6" y="98.5" transform="rotate(-90 249.6 98.5)">R10</text>
<text x="255.2" y="98.5" transform="rotate(-90 255.2 98.5)">R11</text>
<text x="126.1" y="113">100nF</text>
<text x="127.8" y="111">C11</text>
</g>
<g font-size="1.7" fill="#969696">
<text x="235.1" y="64.6">OT322510MJBA4SL</text>
<text x="157.2" y="79.5">SJA1124BHG/1Z</text>
<text x="264.9" y="96.3">DB125-3.5-6P-GN-S</text>
<text x="238.5" y="117.1" transform="rotate(-90 238.5 117.1)">NC/B72500T0140K060</text>
<text x="244.1" y="117.1" transform="rotate(-90 244.1 117.1)">NC/B72500T0140K060</text>
<text x="249.6" y="117.1" transform="rotate(-90 249.6 117.1)">NC/B72500T0140K060</text>
<text x="255.2" y="117.1" transform="rotate(-90 255.2 117.1)">NC/B72500T0140K060</text>
</g>
<g font-size="1.4">
<text x="139.7" y="76.5" transform="rotate(-90 139.7 76.5)">1</text>
<text x="147.1" y="76.5" transform="rotate(-90 147.1 76.5)">24</text>
<text x="132.2" y="83.2">2</text>
<text x="154.6" y="83.2">23</text>
<text x="132.2" y="85">3</text>
<text x="132.2" y="86.9">4</text>
<text x="132.2" y="88.8">5</text>
<text x="154.6" y="88.8">20</text>
<text x="154.6" y="86.9">21</text>
<text x="154.6" y="85">22</text>
<text x="132.2" y="94.4">8</text>
<text x="132.2" y="90.6">6</text>
<text x="132.3" y="92.5">7</text>
<text x="154.6" y="94.4">17</text>
<text x="154.6" y="92.5">18</text>
<text x="154.6" y="90.6">19</text>
<text x="131.6" y="98.1">10</text>
<text x="132" y="99.9">11</text>
<text x="132.2" y="96.2">9</text>
<text x="154.6" y="99.9">14</text>
<text x="154.6" y="98.1">15</text>
<text x="154.6" y="96.2">16</text>
<text x="139.7" y="108.7" transform="rotate(-90 139.7 108.7)">12</text>
<text x="143.4" y="109" transform="rotate(-90 143.4 109)">25</text>
<text x="147.1" y="108.7" transform="rotate(-90 147.1 108.7)">13</text>
</g>
<g font-size="1.2">
<text x="202.5" y="56.9">U1</text>
<text x="202.5" y="66.4">ME6211C33M5G-N</text>
</g>
<g font-size="1.1">
<text x="138.2" y="33">LED1</text>
<text x="145.6" y="33">KT-0603W</text>
<text x="138.2" y="38.6">LED2</text>
<text x="145.6" y="38.6">KT-0603W</text>
<text x="138.2" y="47.9">LED3</text>
<text x="145.6" y="47.9">KT-0603R</text>
<text x="138.2" y="53.6">LED4</text>
<text x="145.6" y="53.6">KT-0603R</text>
<text x="229.5" y="83.4">D1</text>
<text x="235.1" y="83.4">PMEG10010ELRX-TP</text>
</g>
<g font-size="1.1" fill="#969696">
<text x="59.9" y="87.1">P1</text>
<text x="59.9" y="99.6">2.54-2*5P</text>
</g>
</svg>
